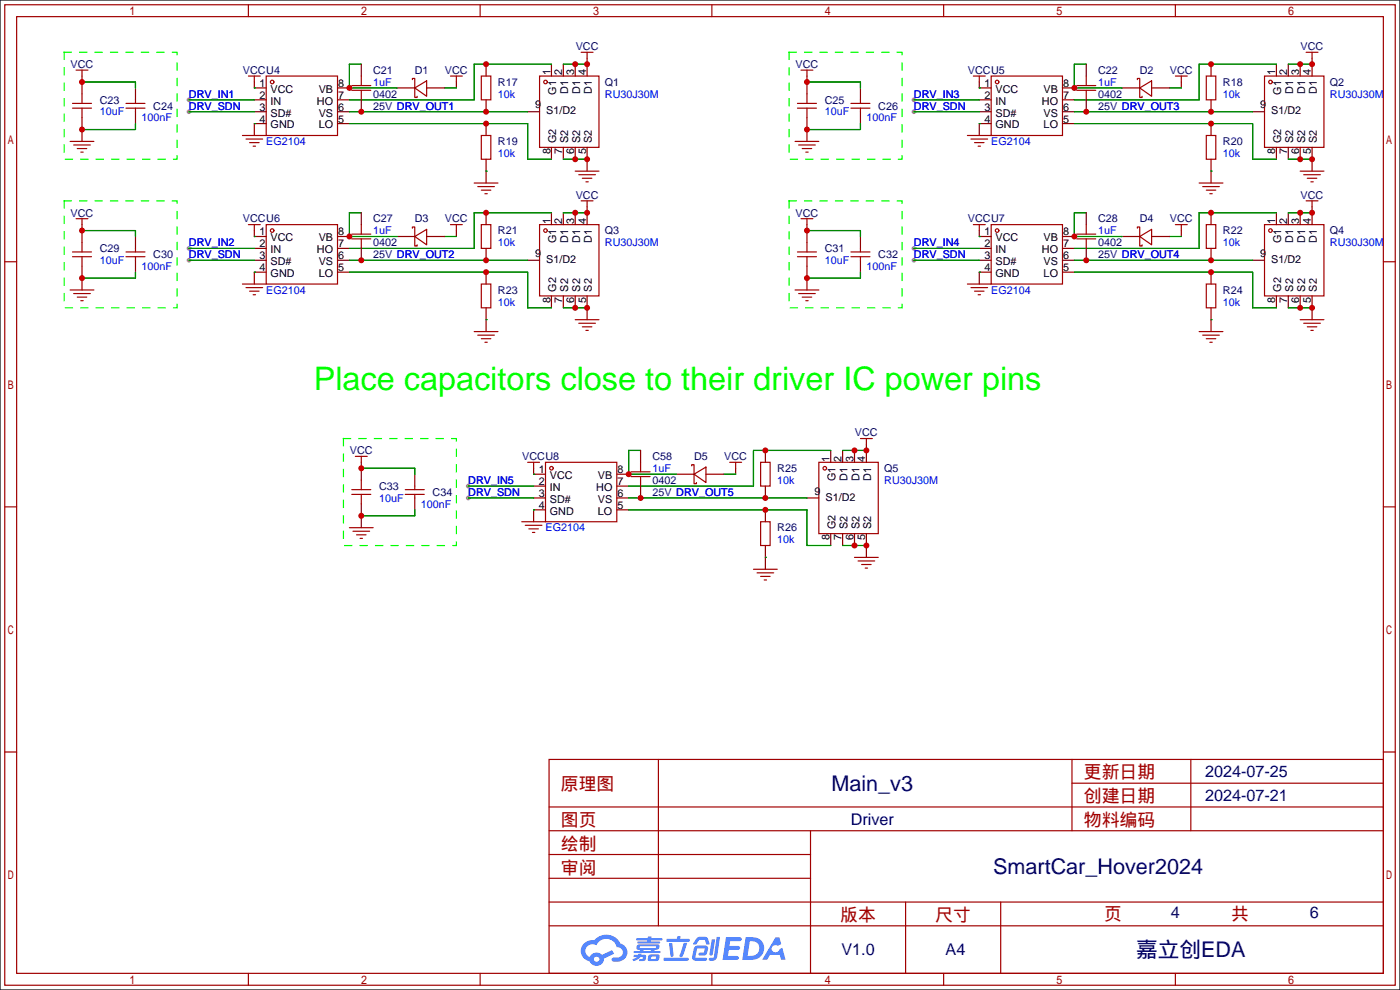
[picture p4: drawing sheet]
<svg xmlns="http://www.w3.org/2000/svg" width="299mm" height="212mm" viewBox="0 0 299 212" stroke-linecap="round" stroke-linejoin="round" font-family="sans-serif">
<path d="M0 0h299.2v211.6h-299.2z" fill="#fff" stroke="#000" stroke-width=".25"/>
<g fill="#999">
<circle cx="40.4" cy="21.3" r=".51"/>
<circle cx="40.4" cy="23.9" r=".51"/>
<circle cx="40.4" cy="53.1" r=".51"/>
<circle cx="40.4" cy="55.6" r=".51"/>
<circle cx="195.3" cy="21.3" r=".51"/>
<circle cx="195.3" cy="23.9" r=".51"/>
<circle cx="195.3" cy="53.1" r=".51"/>
<circle cx="195.3" cy="55.6" r=".51"/>
<circle cx="100.1" cy="103.9" r=".51"/>
<circle cx="100.1" cy="106.4" r=".51"/>
</g>
<g fill="none" stroke="#a10000" stroke-width=".25">
<path d="M1 1h297.2v209.6h-297.2zM3.6 3.6h292.1v204.4h-292.1zM53.1 1v2.6M102.6 1v2.6M152.1 1v2.6M201.7 1v2.6M251.2 1v2.6M1 55.9h2.6M295.7 55.9h2.5M1 108.3h2.6M295.7 108.3h2.5M1 160.7h2.6"/>
<path d="M117.3 162.3h178.4v45.7h-178.4zM117.3 177.5h178.4M117.3 172.5h178.4M140.7 162.3v35.6M173.2 177.5v30.5M229.1 162.3v15.2M229.1 167.4h66.6M254.5 162.3v15.2M295.7 160.7h2.5M117.3 182.6h55.9M117.3 197.9h178.4M117.3 192.8h178.4"/>
<path d="M117.3 187.7h55.9M193.5 192.8v15.2M213.9 192.8v15.2M53.1 208v2.6M102.6 208v2.6M152.1 208v2.6M201.7 208v2.6M251.2 208v2.6"/>
</g>
<g fill="#5487ff">
<path d="M155.2 200.3h2.6a.48 .48 0 0 1 .7 .4 .48 .48 0 0 1-.6 .4h-1.8l-.2 1.1h1.9a.43 .43 0 0 1 .4 .4 .43 .43 0 0 1-.5 .4h-1.9l-.2 1.3h1.7a.45 .45 0 0 1 .5 .2 .45 .45 0 0 1-.1 .6h-3.3z"/>
<path d="M165.7 200.3h.9l.4 1.5-.8 .3a.84 .84 0 0 0-1.2 .3 .84 .84 0 0 0 .4 1.1 .84 .84 0 0 0 1.1-.4l.1-.2 .6-.3 .7 2.5h-1l-.2-1h-2.1l-.6 1h-1.1z"/>
<path d="M152.1 200.8h.7l-.5 3.1a.36 .36 0 0 1-.3 .3 .36 .36 0 0 1-.4-.3z"/>
<path d="M153.2 200.2h.7l-.6 4.3a1.13 1.13 0 0 1-1.8 .6l.2-.4h.7l.2-.2z"/>
<path d="M148.9 200.6l.6-.4h1a.77 .77 0 0 1 .9 .5l.3 1-.2 .2h-.5l-.3-.9-.2-.2-1 .1-.7 1-.6-.1-.1-.2z"/>
<path d="M148.4 202.4l.6-.3h1.7a.81 .81 0 0 1 .7 .5 .81 .81 0 0 1-.2 .8 .81 .81 0 0 1-.9 .8h-.7a.32 .32 0 0 1-.3-.3 .32 .32 0 0 1 .4-.3h.7l.2-.9-1.6 .1-.4 1.8 2.2 .1a.32 .32 0 0 1 .3 .4 .32 .32 0 0 1-.4 .2h-2.2l-.5-.3-.1-.5z"/>
<path d="M141.9 204.7h5a.33 .33 0 0 1 .3 .3 .33 .33 0 0 1-.3 .3h-4.9l-.2-.1z"/>
<path d="M146.1 201.5h.8l-.7 2a.98 .98 0 0 1-.7 1.1l-.3-.3z"/>
<path d="M143 201.6h.7l.3 2.5a.34 .34 0 0 1-.3 .4 .34 .34 0 0 1-.4-.3z"/>
<path d="M142.5 200.7h2.1l.3-.6h.6l-.1 .6h1.7a.32 .32 0 0 1 .4 .3 .32 .32 0 0 1-.4 .3h-4.5l-.2-.2z"/>
<path d="M135.5 204.1h.9l.1-.3h.6v.3h.8a.82 .82 0 0 1-.5 1.3h-.8v-.4l.7-.1 .1-.3a.68 .68 0 0 0-1 .4l-1.1 .4-.1-.4 .9-.5h-.7z"/>
<path d="M136 200.5h2.4l.1-.3h.7v.3h2.2l.2 .3-.2 .2h-2.3v.2h1.8l.2 .3-.2 .1h-4.5l-.1-.4h2l.1-.2h-2.3l-.1-.2z"/>
<path d="M159.4 200.3l-.8 4.9h1.7a2.5 2.5 0 0 0 3-2.5 2.5 2.5 0 0 0-3.1-2.4zM160.3 201.1a1.61 1.61 0 0 1 2 1.5 1.61 1.61 0 0 1-1.8 1.7h-.7z"/>
<path d="M136.2 202a.55 .55 0 0 0-.2 .8 .55 .55 0 0 0 .7 .2l.1 .3h-1.3v.3l5.4 .1 .3-.2-.2-.2h-1.2l.2-.3a.7 .7 0 0 0 .8-.3 .7 .7 0 0 0 0-.8l-4.2-.1zM136.8 202.3l3.3-.1 .1 .1-.2 .3h-3.2zM137.5 203h1.7l-.2 .3h-1.4z"/>
<path d="M138.6 204.2a1.05 1.05 0 0 0 0 1.2 2.91 2.91 0 0 0 2.2-.2 .98 .98 0 0 0 0-1.2h-1.6zM139.2 204.5l.9-.1 .1 .4-.2 .2-.8-.1z"/>
<path d="M124.9 201.6a2.23 2.23 0 0 0-.7 2.3 2.23 2.23 0 0 0 1.8 1.6 1.58 1.58 0 0 0 1.8 .9 1.58 1.58 0 0 0 1.3-1.5l2.2-1.1-.5-.7-2.1 1a1.65 1.65 0 0 0-2.7 .4 1.45 1.45 0 0 1-.8-1.9 1.45 1.45 0 0 1 2-.7l.3 .1a2.3 2.3 0 0 1 2.3-1.3 2.3 2.3 0 0 1 2 1.7 1.12 1.12 0 0 1 1.3 1 1.12 1.12 0 0 1-1.1 1.2h-.7a.45 .45 0 0 0-.6 .4 .45 .45 0 0 0 .5 .5 2.21 2.21 0 0 0 2.2-.5 2.21 2.21 0 0 0 .5-2.3 2.13 2.13 0 0 0-1.3-1.1 3.3 3.3 0 0 0-5.6-.7l-1.1 .1zM127 205a.57 .57 0 0 1 1.1 0 .57 .57 0 0 1-1.1 0z"/>
</g>
<g fill="none" stroke="#a10000" stroke-width=".25">
<path d="M16.3 15h2.5M17.5 15v1.3M53.1 16.3h2.5M54.4 16.3v1.2M56.9 16.3h15.2v12.7h-15.2zM75.2 19.3h4M75.2 18.3h4M77.2 16.3v2M77.2 19.3v2M88.1 17v-.2h.5v4h.6v-.2M88.6 18.8l2.6-1.5v3.3zM96.3 16.3h2.5"/>
<path d="M97.5 16.3v1.2M102.9 16.3h2v5h-2zM115.3 16.3h12.7v15.2h-12.7zM124.2 11.2h2.5M125.5 11.2v1.2M171.2 15h2.5M172.5 15v1.3M208 16.3h2.6M209.3 16.3v1.2M211.8 16.3h15.3v12.7h-15.3zM230.1 19.3h4.1M230.1 18.3h4.1"/>
<path d="M232.2 16.3v2M232.2 19.3v2M243.1 17v-.2h.5v4h.5v-.2M243.6 18.8l2.5-1.5v3.3zM251.2 16.3h2.5M252.5 16.3v1.2M257.8 16.3h2v5h-2zM270.3 16.3h12.7v15.2h-12.7zM279.1 11.2h2.6M280.4 11.2v1.2M15 30.2h5.1M15.5 23.1h4.1"/>
<path d="M15.5 22.1h4.1M15.7 31h3.6M16.5 31.8h2M17.3 32.5h.5M17.5 20.1v2M17.5 23.1v2M26.9 23.1h4.1M26.9 22.1h4.1M29 21.3v.8M29 23.1v.8M51.8 29h5.1M52.6 29.7h3.5"/>
<path d="M53.3 30.5h2.1M54.1 31.2h.5M101.3 39.1h5.1M102.1 39.9h3.6M102.9 29h2v5h-2zM122.9 36.6h5.1M123.7 37.3h3.6M124.5 38.1h2M125.2 38.9h.5M169.9 30.2h5.1M170.4 23.1h4.1M170.4 22.1h4.1"/>
<path d="M170.7 31h3.5M171.4 31.8h2.1M172.2 32.5h.5M172.5 20.1v2M172.5 23.1v2M181.9 23.1h4M181.9 22.1h4M183.9 21.3v.8M183.9 23.1v.8M206.8 29h5M207.5 29.7h3.6M208.3 30.5h2"/>
<path d="M209 31.2h.5M256.3 39.1h5.1M257 39.9h3.6M257.8 29h2v5h-2zM277.9 36.6h5.1M278.6 37.3h3.6M279.4 38.1h2M280.2 38.9h.5M15.5 54.9h4.1M15.5 53.8h4.1M16.3 46.7h2.5M17.5 46.7v1.3"/>
<path d="M17.5 51.8v2M17.5 54.9v2M26.9 54.9h4.1M26.9 53.8h4.1M29 53.1v.7M29 54.9v.7M53.1 48h2.5M54.4 48v1.3M56.9 48h15.2v12.7h-15.2zM75.2 51.1h4M75.2 50h4M77.2 48v2"/>
<path d="M77.2 51.1v2M88.1 48.8v-.3h.5v4.1h.6v-.3M88.6 50.5l2.6-1.5v3.3zM96.3 48h2.5M97.5 48v1.3M102.9 48h2v5.1h-2zM102.9 40.6h2M103.6 41.4h.5M115.3 48h12.7v15.2h-12.7zM124.2 42.9h2.5M125.5 42.9v1.3M170.4 54.9h4.1"/>
<path d="M170.4 53.8h4.1M171.2 46.7h2.5M172.5 46.7v1.3M172.5 51.8v2M172.5 54.9v2M181.9 54.9h4M181.9 53.8h4M183.9 53.1v.7M183.9 54.9v.7M208 48h2.6M209.3 48v1.3M211.8 48h15.3v12.7h-15.3z"/>
<path d="M230.1 51.1h4.1M230.1 50h4.1M232.2 48v2M232.2 51.1v2M243.1 48.8v-.3h.5v4.1h.5v-.3M243.6 50.5l2.5-1.5v3.3zM251.2 48h2.5M252.5 48v1.3M257.8 48h2v5.1h-2zM257.8 40.6h2M258.6 41.4h.5M270.3 48h12.7v15.2h-12.7z"/>
<path d="M279.1 42.9h2.6M280.4 42.9v1.3M15 62h5.1M15.7 62.7h3.6M16.5 63.5h2M17.3 64.3h.5M51.8 60.7h5.1M52.6 61.5h3.5M53.3 62.2h2.1M54.1 63h.5M101.3 70.9h5.1M102.1 71.6h3.6"/>
<path d="M102.9 60.7h2v5.1h-2zM102.9 72.4h2M103.6 73.2h.5M122.9 68.3h5.1M123.7 69.1h3.6M124.5 69.8h2M125.2 70.6h.5M169.9 62h5.1M170.7 62.7h3.5M171.4 63.5h2.1M172.2 64.3h.5M206.8 60.7h5"/>
<path d="M207.5 61.5h3.6M208.3 62.2h2M209 63h.5M256.3 70.9h5.1M257 71.6h3.6M257.8 60.7h2v5.1h-2zM257.8 72.4h2M258.6 73.2h.5M277.9 68.3h5.1M278.6 69.1h3.6M279.4 69.8h2M280.2 70.6h.5"/>
<path d="M75.9 97.5h2.6M77.2 97.5v1.3M112.8 98.8h2.5M114 98.8v1.3M116.6 98.8h15.2v12.7h-15.2zM136.9 98.8v2M147.8 99.6v-.3h.5v4.1h.5v-.3M156 98.8h2.5M157.2 98.8v1.3M162.6 98.8h2v5.1h-2zM175 98.8h12.7v15.2h-12.7zM183.9 93.7h2.5"/>
<path d="M185.2 93.7v1.3M74.7 112.8h5.1M75.2 105.7h4M75.2 104.6h4M75.4 113.5h3.6M76.2 114.3h2M77 115.1h.5M77.2 102.6v2M77.2 105.7v2M86.6 105.7h4.1M86.6 104.6h4.1M88.6 103.9v.7"/>
<path d="M88.6 105.7v.7M111.5 111.5h5.1M112.3 112.3h3.5M113 113h2.1M113.8 113.8h.5M134.9 101.9h4M134.9 100.8h4M136.9 101.9v2M148.3 101.3l2.6-1.5v3.3zM162.6 111.5h2v5.1h-2zM182.6 119.1h5.1M183.4 119.9h3.5"/>
<path d="M161 121.7h5.1M161.8 122.4h3.6M162.6 123.2h2M163.3 124h.5M184.1 120.6h2.1M184.9 121.4h.5"/>
<circle cx="58.2" cy="17.5" r=".38"/>
<circle cx="116.6" cy="17.5" r=".38"/>
<circle cx="213.1" cy="17.5" r=".38"/>
<circle cx="271.5" cy="17.5" r=".38"/>
<circle cx="58.2" cy="49.3" r=".38"/>
<circle cx="116.6" cy="49.3" r=".38"/>
<circle cx="213.1" cy="49.3" r=".38"/>
<circle cx="271.5" cy="49.3" r=".38"/>
<circle cx="117.9" cy="100.1" r=".38"/>
<circle cx="176.3" cy="100.1" r=".38"/>
</g>
<g fill="none" stroke="#870000" stroke-width=".25">
<path d="M17.5 16.3v3.8M29 18.8v2.5M54.4 17.5v1.3h2.5M72.1 18.8h2.6M77.2 13.7v2.6M84.8 18.8h3.8M91.2 18.8h3.8M97.5 17.5v1.3M103.9 13.7v2.6M117.9 13.7v2.6M120.4 13.7v2.6M122.9 13.7v2.6"/>
<path d="M125.5 12.4v3.9M172.5 16.3v3.8M183.9 18.8v2.5M209.3 17.5v1.3h2.5M227.1 18.8h2.5M232.2 13.7v2.6M239.8 18.8h3.8M246.1 18.8h3.8M252.5 17.5v1.3M258.8 13.7v2.6M272.8 13.7v2.6M275.3 13.7v2.6"/>
<path d="M277.9 13.7v2.6M280.4 12.4v3.9M17.5 25.1v5.1M29 23.9v2.5M54.4 21.3h2.5M54.4 23.9h2.5M56.9 26.4h-2.5v2.6M72.1 21.3h2.6M72.1 23.9h2.6M72.1 26.4h2.6M77.2 21.3v2.6M103.9 21.3v2.6"/>
<path d="M103.9 26.4v2.6M103.9 34v5.1M112.8 23.9h2.5M117.9 31.5v2.5M120.4 31.5v2.5M122.9 31.5v2.5M125.5 31.5v5.1M172.5 25.1v5.1M183.9 23.9v2.5M209.3 21.3h2.5M209.3 23.9h2.5M211.8 26.4h-2.5v2.6"/>
<path d="M227.1 21.3h2.5M227.1 23.9h2.5M227.1 26.4h2.5M232.2 21.3v2.6M258.8 21.3v2.6M258.8 26.4v2.6M258.8 34v5.1M267.7 23.9h2.6M272.8 31.5v2.5M275.3 31.5v2.5M277.9 31.5v2.5M280.4 31.5v5.1"/>
<path d="M17.5 48v3.8M17.5 56.9v5.1M29 50.5v2.6M29 55.6v2.6M54.4 49.3v1.2h2.5M54.4 53.1h2.5M54.4 55.6h2.5M56.9 58.2h-2.5v2.5M72.1 50.5h2.6M72.1 53.1h2.6M72.1 55.6h2.6M72.1 58.2h2.6"/>
<path d="M77.2 45.5v2.5M77.2 53.1v2.5M84.8 50.5h3.8M91.2 50.5h3.8M97.5 49.3v1.2M103.9 45.5v2.5M103.9 53.1v2.5M103.9 58.2v2.5M112.8 55.6h2.5M117.9 45.5v2.5M120.4 45.5v2.5M122.9 45.5v2.5"/>
<path d="M125.5 44.2v3.8M172.5 48v3.8M172.5 56.9v5.1M183.9 50.5v2.6M183.9 55.6v2.6M209.3 49.3v1.2h2.5M209.3 53.1h2.5M209.3 55.6h2.5M211.8 58.2h-2.5v2.5M227.1 50.5h2.5M227.1 53.1h2.5M227.1 55.6h2.5"/>
<path d="M227.1 58.2h2.5M232.2 45.5v2.5M232.2 53.1v2.5M239.8 50.5h3.8M246.1 50.5h3.8M252.5 49.3v1.2M258.8 45.5v2.5M258.8 53.1v2.5M258.8 58.2v2.5M267.7 55.6h2.6M272.8 45.5v2.5M275.3 45.5v2.5"/>
<path d="M277.9 45.5v2.5M280.4 44.2v3.8M103.9 65.8v5.1M117.9 63.2v2.6M120.4 63.2v2.6M122.9 63.2v2.6M125.5 63.2v5.1M258.8 65.8v5.1M272.8 63.2v2.6M275.3 63.2v2.6M277.9 63.2v2.6M280.4 63.2v5.1"/>
<path d="M77.2 98.8v3.8M136.9 96.3v2.5M163.6 96.3v2.5M177.5 96.3v2.5M180.1 96.3v2.5M182.6 96.3v2.5M185.2 95v3.8M77.2 107.7v5.1M88.6 101.3v2.6M88.6 106.4v2.6M114 100.1v1.2h2.6M114 103.9h2.6"/>
<path d="M114 106.4h2.6M116.6 109h-2.6v2.5M131.8 101.3h2.6M131.8 103.9h2.6M131.8 106.4h2.6M131.8 109h2.6M136.9 103.9v2.5M144.5 101.3h3.8M150.9 101.3h3.8M157.2 100.1v1.2M163.6 103.9v2.5M163.6 109v2.5"/>
<path d="M163.6 116.6v5.1M172.5 106.4h2.5M177.5 114v2.6M180.1 114v2.6M182.6 114v2.6M185.2 114v5.1"/>
</g>
<g fill="none" stroke="#008700" stroke-width=".25">
<path d="M17.5 17.5h11.5v1.3M54.4 18.8h.1M77.2 13.7h-2.5v5.1h10.1M95 18.8h2.5M117.9 13.7h-16.6v7.6h-26.6M120.4 13.7h5.1M172.5 17.5h11.4v1.3M209.3 18.8h.1M232.2 13.7h-2.6v5.1h10.2M249.9 18.8h2.6M272.8 13.7h-16.5v7.6h-26.7M275.3 13.7h5.1"/>
<path d="M29 26.4v1.3h-11.5M40.4 21.3h14M40.4 23.9h14M54.4 26.4h.1M74.7 23.9h38.1M74.7 26.4h38.1v7.6h5.1M103.9 36.6h.1M120.4 34h5.1M183.9 26.4v1.3h-11.4M195.3 21.3h14M195.3 23.9h14M209.3 26.4h.1"/>
<path d="M229.6 23.9h38.1M229.6 26.4h38.1v7.6h5.1M258.8 36.6h.1M275.3 34h5.1M17.5 49.3h11.5v1.2M29 58.2v1.2h-11.5M40.4 53.1h14M40.4 55.6h14M54.4 58.2h.1M54.4 50.5h.1M74.7 58.2h38.1v7.6h5.1M74.7 55.6h38.1"/>
<path d="M77.2 45.5h-2.5v5h10.1M95 50.5h2.5M117.9 45.5h-16.6v7.6h-26.6M120.4 45.5h5.1M172.5 49.3h11.4v1.2M183.9 58.2v1.2h-11.4M195.3 53.1h14M195.3 55.6h14M209.3 58.2h.1M209.3 50.5h.1M229.6 55.6h38.1M229.6 58.2h38.1v7.6h5.1"/>
<path d="M232.2 45.5h-2.6v5h10.2M249.9 50.5h2.6M272.8 45.5h-16.5v7.6h-26.7M275.3 45.5h5.1M103.9 68.3h.1M120.4 65.8h5.1M258.8 68.3h.1M275.3 65.8h5.1M136.9 96.3h-2.5v5h10.1M177.5 96.3h-16.5v7.6h-26.6M180.1 96.3h5.1M77.2 100.1h11.4v1.2"/>
<path d="M88.6 109v1.2h-11.4M100.1 103.9h13.9M100.1 106.4h13.9M114 109h.1M114 101.3h.1M134.4 106.4h38.1M134.4 109h38.1v7.6h5M154.7 101.3h2.5M163.6 119.1h.1M180.1 116.6h5.1"/>
</g>
<path d="M13.7 11.2h24.1v22.8h-24.1zM168.7 11.2h24.1v22.8h-24.1zM13.7 42.9h24.1v22.9h-24.1zM168.7 42.9h24.1v22.9h-24.1zM73.4 93.7h24.1v22.9h-24.1z" fill="none" stroke="#0f0" stroke-width=".25" stroke-dasharray="1.5 1.8"/>
<g fill="#c00">
<circle cx="77.2" cy="23.9" r=".63"/>
<circle cx="103.9" cy="23.9" r=".63"/>
<circle cx="103.9" cy="26.4" r=".63"/>
<circle cx="103.9" cy="13.7" r=".63"/>
<circle cx="122.9" cy="13.7" r=".63"/>
<circle cx="125.5" cy="13.7" r=".63"/>
<circle cx="122.9" cy="34" r=".63"/>
<circle cx="125.5" cy="34" r=".63"/>
<circle cx="77.2" cy="55.6" r=".63"/>
<circle cx="103.9" cy="55.6" r=".63"/>
<circle cx="103.9" cy="58.2" r=".63"/>
<circle cx="103.9" cy="45.5" r=".63"/>
<circle cx="122.9" cy="45.5" r=".63"/>
<circle cx="125.5" cy="45.5" r=".63"/>
<circle cx="122.9" cy="65.8" r=".63"/>
<circle cx="125.5" cy="65.8" r=".63"/>
<circle cx="232.2" cy="23.9" r=".63"/>
<circle cx="258.8" cy="23.9" r=".63"/>
<circle cx="258.8" cy="26.4" r=".63"/>
<circle cx="258.8" cy="13.7" r=".63"/>
<circle cx="277.9" cy="13.7" r=".63"/>
<circle cx="280.4" cy="13.7" r=".63"/>
<circle cx="277.9" cy="34" r=".63"/>
<circle cx="280.4" cy="34" r=".63"/>
<circle cx="232.2" cy="55.6" r=".63"/>
<circle cx="258.8" cy="55.6" r=".63"/>
<circle cx="258.8" cy="58.2" r=".63"/>
<circle cx="258.8" cy="45.5" r=".63"/>
<circle cx="277.9" cy="45.5" r=".63"/>
<circle cx="280.4" cy="45.5" r=".63"/>
<circle cx="277.9" cy="65.8" r=".63"/>
<circle cx="280.4" cy="65.8" r=".63"/>
<circle cx="136.9" cy="106.4" r=".63"/>
<circle cx="163.6" cy="106.4" r=".63"/>
<circle cx="163.6" cy="109" r=".63"/>
<circle cx="163.6" cy="96.3" r=".63"/>
<circle cx="182.6" cy="96.3" r=".63"/>
<circle cx="185.2" cy="96.3" r=".63"/>
<circle cx="182.6" cy="116.6" r=".63"/>
<circle cx="185.2" cy="116.6" r=".63"/>
<circle cx="17.5" cy="27.7" r=".63"/>
<circle cx="17.5" cy="17.5" r=".63"/>
<circle cx="17.5" cy="59.4" r=".63"/>
<circle cx="17.5" cy="49.3" r=".63"/>
<circle cx="172.5" cy="59.4" r=".63"/>
<circle cx="172.5" cy="49.3" r=".63"/>
<circle cx="172.5" cy="27.7" r=".63"/>
<circle cx="172.5" cy="17.5" r=".63"/>
<circle cx="77.2" cy="110.2" r=".63"/>
<circle cx="77.2" cy="100.1" r=".63"/>
<circle cx="74.7" cy="18.8" r=".63"/>
<circle cx="229.6" cy="18.8" r=".63"/>
<circle cx="74.7" cy="50.5" r=".63"/>
<circle cx="229.6" cy="50.5" r=".63"/>
<circle cx="134.4" cy="101.3" r=".63"/>
</g>
<text font-size="6.9" fill="#0f0" x="67.1" y="83.4">Place capacitors close to their driver IC power pins</text>
<g font-size="4.6" fill="#000080">
<text x="177.7" y="169">Main_v3</text>
<text x="212.2" y="186.8">SmartCar_Hover2024</text>
<text x="242.8" y="204.6">嘉立创EDA</text>
</g>
<g font-size="3.8" fill="#a00000">
<text x="231.6" y="166.4">更新日期</text>
<text x="119.9" y="168.9">原理图</text>
<text x="231.6" y="171.5">创建日期</text>
<text x="119.9" y="176.5">图页</text>
<text x="231.6" y="176.5">物料编码</text>
<text x="119.9" y="181.6">绘制</text>
<text x="119.9" y="186.7">审阅</text>
<text x="179.6" y="196.9">版本</text>
<text x="199.9" y="196.9">尺寸</text>
<text x="236" y="196.6">页</text>
<text x="263.1" y="196.6">共</text>
</g>
<g font-size="3.5" fill="#000080">
<text x="257.6" y="166.1">2024-07-25</text>
<text x="257.6" y="171.1">2024-07-21</text>
<text x="181.8" y="176.2">Driver</text>
<text x="250.2" y="196.3">4</text>
<text x="280" y="196.3">6</text>
<text x="179.8" y="204.2">V1.0</text>
<text x="202.1" y="204.2">A4</text>
</g>
<g font-size="2.3" fill="#000080">
<text x="123" y="10.7">VCC</text>
<text x="278" y="10.7">VCC</text>
<text x="15.1" y="14.5">VCC</text>
<text x="51.9" y="15.8">VCCU4</text>
<text x="79.8" y="15.8">C21</text>
<text x="88.6" y="15.8">D1</text>
<text x="95.1" y="15.8">VCC</text>
<text x="170" y="14.5">VCC</text>
<text x="206.9" y="15.8">VCCU5</text>
<text x="234.7" y="15.8">C22</text>
<text x="243.6" y="15.8">D2</text>
<text x="250" y="15.8">VCC</text>
<text x="21.3" y="22.1">C23</text>
<text x="32.8" y="23.4">C24</text>
<text x="79.8" y="20.9">0402</text>
<text x="79.8" y="23.4">25V DRV_OUT1</text>
<text x="106.4" y="18.3">R17</text>
<text x="129.3" y="18.3">Q1</text>
<text x="176.3" y="22.1">C25</text>
<text x="187.7" y="23.4">C26</text>
<text x="234.7" y="20.9">0402</text>
<text x="234.7" y="23.4">25V DRV_OUT3</text>
<text x="261.4" y="18.3">R18</text>
<text x="284.2" y="18.3">Q2</text>
<text x="106.4" y="31">R19</text>
<text x="261.4" y="31">R20</text>
<text x="15.1" y="46.3">VCC</text>
<text x="51.9" y="47.5">VCCU6</text>
<text x="79.8" y="47.5">C27</text>
<text x="88.6" y="47.5">D3</text>
<text x="95.1" y="47.5">VCC</text>
<text x="123" y="42.5">VCC</text>
<text x="170" y="46.3">VCC</text>
<text x="206.9" y="47.5">VCCU7</text>
<text x="234.7" y="47.5">C28</text>
<text x="243.6" y="47.5">D4</text>
<text x="250" y="47.5">VCC</text>
<text x="278" y="42.5">VCC</text>
<text x="21.3" y="53.9">C29</text>
<text x="79.8" y="52.6">0402</text>
<text x="106.4" y="50.1">R21</text>
<text x="129.3" y="50.1">Q3</text>
<text x="176.3" y="53.9">C31</text>
<text x="234.7" y="52.6">0402</text>
<text x="261.4" y="50.1">R22</text>
<text x="284.2" y="50.1">Q4</text>
<text x="32.8" y="55.2">C30</text>
<text x="79.8" y="55.2">25V DRV_OUT2</text>
<text x="187.7" y="55.2">C32</text>
<text x="234.7" y="55.2">25V DRV_OUT4</text>
<text x="106.4" y="62.8">R23</text>
<text x="261.4" y="62.8">R24</text>
<text x="182.7" y="93.3">VCC</text>
<text x="74.8" y="97.1">VCC</text>
<text x="111.6" y="98.3">VCCU8</text>
<text x="139.4" y="98.3">C58</text>
<text x="148.3" y="98.3">D5</text>
<text x="154.8" y="98.3">VCC</text>
<text x="166.1" y="100.9">R25</text>
<text x="189" y="100.9">Q5</text>
<text x="81" y="104.7">C33</text>
<text x="92.5" y="106">C34</text>
<text x="139.4" y="103.4">0402</text>
<text x="139.4" y="106">25V DRV_OUT5</text>
<text x="166.1" y="113.6">R26</text>
</g>
<g font-size="2.3">
<text x="117.6" y="16.1" transform="rotate(-90 117.6 16.1)">1</text>
<text x="120.2" y="16.1" transform="rotate(-90 120.2 16.1)">2</text>
<text x="122.7" y="16.1" transform="rotate(-90 122.7 16.1)">3</text>
<text x="125.2" y="16.1" transform="rotate(-90 125.2 16.1)">4</text>
<text x="272.6" y="16.1" transform="rotate(-90 272.6 16.1)">1</text>
<text x="275.1" y="16.1" transform="rotate(-90 275.1 16.1)">2</text>
<text x="277.6" y="16.1" transform="rotate(-90 277.6 16.1)">3</text>
<text x="280.2" y="16.1" transform="rotate(-90 280.2 16.1)">4</text>
<text x="55.5" y="18.6">1</text>
<text x="55.5" y="21.1">2</text>
<text x="55.5" y="23.6">3</text>
<text x="57.8" y="19.8">VCC</text>
<text x="57.8" y="22.4">IN</text>
<text x="67.7" y="22.4">HO</text>
<text x="68.1" y="19.8">VB</text>
<text x="72.3" y="23.6">6</text>
<text x="72.3" y="21.1">7</text>
<text x="72.3" y="18.6">8</text>
<text x="114.4" y="23.2">9</text>
<text x="118.9" y="20.3" transform="rotate(-90 118.9 20.3)">G1</text>
<text x="121.4" y="20.1" transform="rotate(-90 121.4 20.1)">D1</text>
<text x="124" y="20.1" transform="rotate(-90 124 20.1)">D1</text>
<text x="126.5" y="20.1" transform="rotate(-90 126.5 20.1)">D1</text>
<text x="210.4" y="18.6">1</text>
<text x="210.4" y="21.1">2</text>
<text x="210.4" y="23.6">3</text>
<text x="212.8" y="19.8">VCC</text>
<text x="212.8" y="22.4">IN</text>
<text x="222.7" y="22.4">HO</text>
<text x="223.1" y="19.8">VB</text>
<text x="227.2" y="23.6">6</text>
<text x="227.2" y="21.1">7</text>
<text x="227.2" y="18.6">8</text>
<text x="269.3" y="23.2">9</text>
<text x="273.8" y="20.3" transform="rotate(-90 273.8 20.3)">G1</text>
<text x="276.4" y="20.1" transform="rotate(-90 276.4 20.1)">D1</text>
<text x="278.9" y="20.1" transform="rotate(-90 278.9 20.1)">D1</text>
<text x="281.5" y="20.1" transform="rotate(-90 281.5 20.1)">D1</text>
<text x="55.5" y="26.2">4</text>
<text x="57.8" y="24.9">SD#</text>
<text x="57.8" y="27.5">GND</text>
<text x="68.1" y="27.5">LO</text>
<text x="68.1" y="24.9">VS</text>
<text x="72.3" y="26.2">5</text>
<text x="116.7" y="24.4">S1/D2</text>
<text x="210.4" y="26.2">4</text>
<text x="212.8" y="24.9">SD#</text>
<text x="212.8" y="27.5">GND</text>
<text x="223.1" y="27.5">LO</text>
<text x="223.1" y="24.9">VS</text>
<text x="227.2" y="26.2">5</text>
<text x="271.7" y="24.4">S1/D2</text>
<text x="117.6" y="32.9" transform="rotate(-90 117.6 32.9)">8</text>
<text x="118.9" y="30.6" transform="rotate(-90 118.9 30.6)">G2</text>
<text x="120.2" y="32.9" transform="rotate(-90 120.2 32.9)">7</text>
<text x="121.4" y="30.6" transform="rotate(-90 121.4 30.6)">S2</text>
<text x="122.7" y="32.9" transform="rotate(-90 122.7 32.9)">6</text>
<text x="124" y="30.6" transform="rotate(-90 124 30.6)">S2</text>
<text x="125.2" y="32.9" transform="rotate(-90 125.2 32.9)">5</text>
<text x="126.5" y="30.6" transform="rotate(-90 126.5 30.6)">S2</text>
<text x="272.6" y="32.9" transform="rotate(-90 272.6 32.9)">8</text>
<text x="273.8" y="30.6" transform="rotate(-90 273.8 30.6)">G2</text>
<text x="275.1" y="32.9" transform="rotate(-90 275.1 32.9)">7</text>
<text x="276.4" y="30.6" transform="rotate(-90 276.4 30.6)">S2</text>
<text x="277.6" y="32.9" transform="rotate(-90 277.6 32.9)">6</text>
<text x="278.9" y="30.6" transform="rotate(-90 278.9 30.6)">S2</text>
<text x="280.2" y="32.9" transform="rotate(-90 280.2 32.9)">5</text>
<text x="281.5" y="30.6" transform="rotate(-90 281.5 30.6)">S2</text>
<text x="117.6" y="47.9" transform="rotate(-90 117.6 47.9)">1</text>
<text x="120.2" y="47.9" transform="rotate(-90 120.2 47.9)">2</text>
<text x="122.7" y="47.9" transform="rotate(-90 122.7 47.9)">3</text>
<text x="125.2" y="47.9" transform="rotate(-90 125.2 47.9)">4</text>
<text x="272.6" y="47.9" transform="rotate(-90 272.6 47.9)">1</text>
<text x="275.1" y="47.9" transform="rotate(-90 275.1 47.9)">2</text>
<text x="277.6" y="47.9" transform="rotate(-90 277.6 47.9)">3</text>
<text x="280.2" y="47.9" transform="rotate(-90 280.2 47.9)">4</text>
<text x="55.5" y="50.3">1</text>
<text x="55.5" y="52.9">2</text>
<text x="57.8" y="51.6">VCC</text>
<text x="68.1" y="51.6">VB</text>
<text x="72.3" y="52.9">7</text>
<text x="72.3" y="50.3">8</text>
<text x="118.9" y="52" transform="rotate(-90 118.9 52)">G1</text>
<text x="121.4" y="51.9" transform="rotate(-90 121.4 51.9)">D1</text>
<text x="124" y="51.9" transform="rotate(-90 124 51.9)">D1</text>
<text x="126.5" y="51.9" transform="rotate(-90 126.5 51.9)">D1</text>
<text x="210.4" y="50.3">1</text>
<text x="210.4" y="52.9">2</text>
<text x="212.8" y="51.6">VCC</text>
<text x="223.1" y="51.6">VB</text>
<text x="227.2" y="52.9">7</text>
<text x="227.2" y="50.3">8</text>
<text x="273.8" y="52" transform="rotate(-90 273.8 52)">G1</text>
<text x="276.4" y="51.9" transform="rotate(-90 276.4 51.9)">D1</text>
<text x="278.9" y="51.9" transform="rotate(-90 278.9 51.9)">D1</text>
<text x="281.5" y="51.9" transform="rotate(-90 281.5 51.9)">D1</text>
<text x="55.5" y="55.4">3</text>
<text x="55.5" y="57.9">4</text>
<text x="57.8" y="54.1">IN</text>
<text x="57.8" y="56.7">SD#</text>
<text x="57.8" y="59.2">GND</text>
<text x="67.7" y="54.1">HO</text>
<text x="68.1" y="59.2">LO</text>
<text x="68.1" y="56.7">VS</text>
<text x="72.3" y="57.9">5</text>
<text x="72.3" y="55.4">6</text>
<text x="114.4" y="54.9">9</text>
<text x="116.7" y="56.2">S1/D2</text>
<text x="210.4" y="55.4">3</text>
<text x="210.4" y="57.9">4</text>
<text x="212.8" y="54.1">IN</text>
<text x="212.8" y="56.7">SD#</text>
<text x="212.8" y="59.2">GND</text>
<text x="222.7" y="54.1">HO</text>
<text x="223.1" y="59.2">LO</text>
<text x="223.1" y="56.7">VS</text>
<text x="227.2" y="57.9">5</text>
<text x="227.2" y="55.4">6</text>
<text x="269.3" y="54.9">9</text>
<text x="271.7" y="56.2">S1/D2</text>
<text x="117.6" y="64.7" transform="rotate(-90 117.6 64.7)">8</text>
<text x="118.9" y="62.3" transform="rotate(-90 118.9 62.3)">G2</text>
<text x="120.2" y="64.7" transform="rotate(-90 120.2 64.7)">7</text>
<text x="121.4" y="62.3" transform="rotate(-90 121.4 62.3)">S2</text>
<text x="122.7" y="64.7" transform="rotate(-90 122.7 64.7)">6</text>
<text x="124" y="62.3" transform="rotate(-90 124 62.3)">S2</text>
<text x="125.2" y="64.7" transform="rotate(-90 125.2 64.7)">5</text>
<text x="126.5" y="62.3" transform="rotate(-90 126.5 62.3)">S2</text>
<text x="272.6" y="64.7" transform="rotate(-90 272.6 64.7)">8</text>
<text x="273.8" y="62.3" transform="rotate(-90 273.8 62.3)">G2</text>
<text x="275.1" y="64.7" transform="rotate(-90 275.1 64.7)">7</text>
<text x="276.4" y="62.3" transform="rotate(-90 276.4 62.3)">S2</text>
<text x="277.6" y="64.7" transform="rotate(-90 277.6 64.7)">6</text>
<text x="278.9" y="62.3" transform="rotate(-90 278.9 62.3)">S2</text>
<text x="280.2" y="64.7" transform="rotate(-90 280.2 64.7)">5</text>
<text x="281.5" y="62.3" transform="rotate(-90 281.5 62.3)">S2</text>
<text x="115.2" y="101.1">1</text>
<text x="132" y="101.1">8</text>
<text x="177.3" y="98.7" transform="rotate(-90 177.3 98.7)">1</text>
<text x="179.9" y="98.7" transform="rotate(-90 179.9 98.7)">2</text>
<text x="182.4" y="98.7" transform="rotate(-90 182.4 98.7)">3</text>
<text x="184.9" y="98.7" transform="rotate(-90 184.9 98.7)">4</text>
<text x="115.2" y="103.7">2</text>
<text x="115.2" y="106.2">3</text>
<text x="117.5" y="102.4">VCC</text>
<text x="117.5" y="104.9">IN</text>
<text x="117.5" y="107.5">SD#</text>
<text x="127.4" y="104.9">HO</text>
<text x="127.8" y="107.5">VS</text>
<text x="127.8" y="102.4">VB</text>
<text x="132" y="106.2">6</text>
<text x="132" y="103.7">7</text>
<text x="174.1" y="105.7">9</text>
<text x="176.4" y="107">S1/D2</text>
<text x="178.6" y="102.8" transform="rotate(-90 178.6 102.8)">G1</text>
<text x="181.1" y="102.7" transform="rotate(-90 181.1 102.7)">D1</text>
<text x="183.7" y="102.7" transform="rotate(-90 183.7 102.7)">D1</text>
<text x="186.2" y="102.7" transform="rotate(-90 186.2 102.7)">D1</text>
<text x="115.2" y="108.7">4</text>
<text x="117.5" y="110">GND</text>
<text x="127.8" y="110">LO</text>
<text x="132" y="108.7">5</text>
<text x="178.6" y="113.1" transform="rotate(-90 178.6 113.1)">G2</text>
<text x="181.1" y="113.1" transform="rotate(-90 181.1 113.1)">S2</text>
<text x="183.7" y="113.1" transform="rotate(-90 183.7 113.1)">S2</text>
<text x="186.2" y="113.1" transform="rotate(-90 186.2 113.1)">S2</text>
<text x="177.3" y="115.5" transform="rotate(-90 177.3 115.5)">8</text>
<text x="179.9" y="115.5" transform="rotate(-90 179.9 115.5)">7</text>
<text x="182.4" y="115.5" transform="rotate(-90 182.4 115.5)">6</text>
<text x="184.9" y="115.5" transform="rotate(-90 184.9 115.5)">5</text>
</g>
<g font-size="2.3" fill="#00f">
<text x="40.4" y="20.9">DRV_IN1</text>
<text x="40.4" y="23.4">DRV_SDN</text>
<text x="79.8" y="18.3">1uF</text>
<text x="106.4" y="20.9">10k</text>
<text x="129.3" y="20.9">RU30J30M</text>
<text x="195.3" y="20.9">DRV_IN3</text>
<text x="195.3" y="23.4">DRV_SDN</text>
<text x="234.7" y="18.3">1uF</text>
<text x="261.4" y="20.9">10k</text>
<text x="284.2" y="20.9">RU30J30M</text>
<text x="21.3" y="24.7">10uF</text>
<text x="30.2" y="26">100nF</text>
<text x="176.3" y="24.7">10uF</text>
<text x="185.2" y="26">100nF</text>
<text x="56.9" y="31">EG2104</text>
<text x="106.4" y="33.6">10k</text>
<text x="211.8" y="31">EG2104</text>
<text x="261.4" y="33.6">10k</text>
<text x="40.4" y="52.6">DRV_IN2</text>
<text x="79.8" y="50.1">1uF</text>
<text x="106.4" y="52.6">10k</text>
<text x="129.3" y="52.6">RU30J30M</text>
<text x="195.3" y="52.6">DRV_IN4</text>
<text x="234.7" y="50.1">1uF</text>
<text x="261.4" y="52.6">10k</text>
<text x="284.2" y="52.6">RU30J30M</text>
<text x="21.3" y="56.4">10uF</text>
<text x="30.2" y="57.7">100nF</text>
<text x="40.4" y="55.2">DRV_SDN</text>
<text x="176.3" y="56.4">10uF</text>
<text x="185.2" y="57.7">100nF</text>
<text x="195.3" y="55.2">DRV_SDN</text>
<text x="56.9" y="62.8">EG2104</text>
<text x="106.4" y="65.3">10k</text>
<text x="211.8" y="62.8">EG2104</text>
<text x="261.4" y="65.3">10k</text>
<text x="139.4" y="100.9">1uF</text>
<text x="81" y="107.2">10uF</text>
<text x="100.1" y="103.4">DRV_IN5</text>
<text x="100.1" y="106">DRV_SDN</text>
<text x="166.1" y="103.4">10k</text>
<text x="189" y="103.4">RU30J30M</text>
<text x="89.9" y="108.5">100nF</text>
<text x="116.6" y="113.6">EG2104</text>
<text x="166.1" y="116.1">10k</text>
</g>
</svg>
